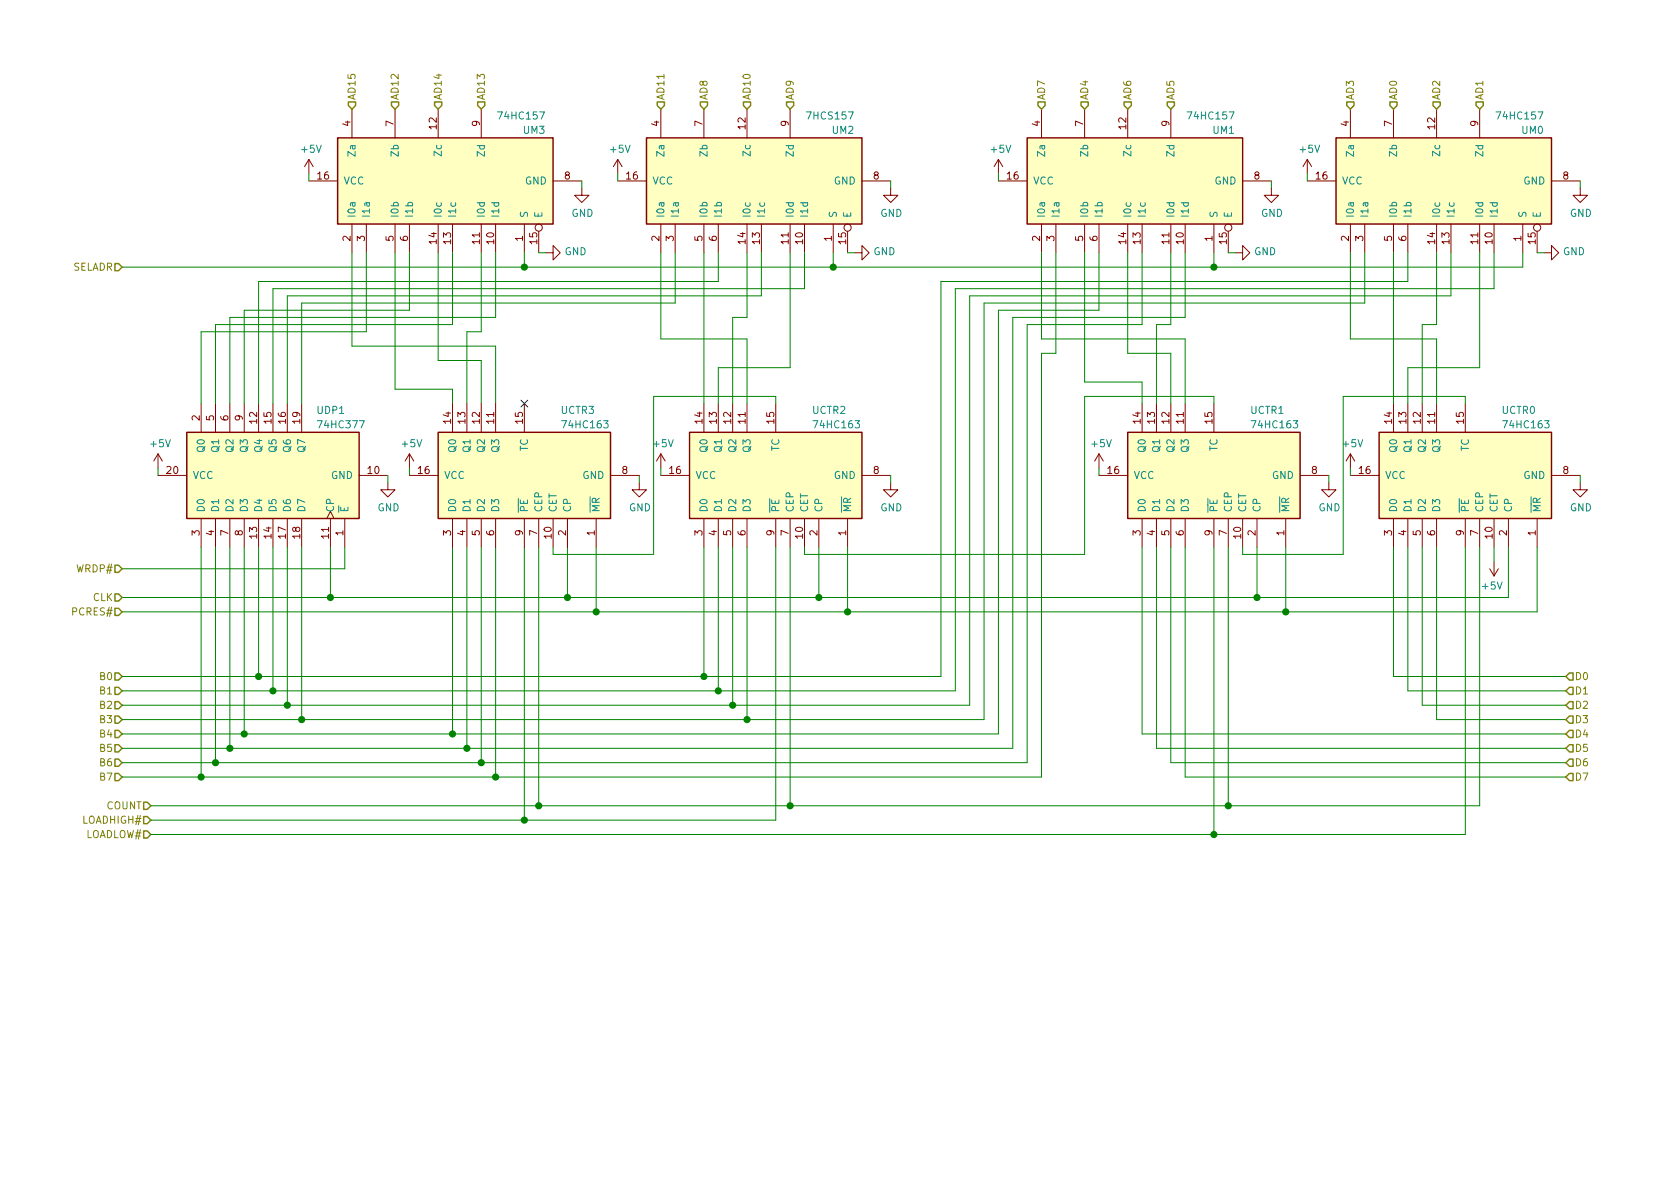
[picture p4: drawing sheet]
<svg xmlns="http://www.w3.org/2000/svg" width="297mm" height="210mm" viewBox="0 0 297 210" stroke-linecap="round" stroke-linejoin="round" font-family="sans-serif">
<g fill="#ffffc2" stroke="#ffffc2" stroke-width=".18">
<path d="M59.7 24.4h38.1v15.2h-38.1z"/>
<path d="M114.3 24.4h38.1v15.2h-38.1z"/>
<path d="M181.6 24.4h38.1v15.2h-38.1z"/>
<path d="M236.2 24.4h38.1v15.2h-38.1z"/>
<path d="M121.9 76.4h30.5v15.3h-30.5z"/>
<path d="M199.4 76.4h30.5v15.3h-30.5z"/>
<path d="M243.8 76.4h30.5v15.3h-30.5z"/>
<path d="M33 76.4h30.5v15.3h-30.5z"/>
<path d="M77.5 76.4h30.4v15.3h-30.4z"/>
</g>
<path d="M59.7 24.4h38.1v15.2h-38.1zM114.3 24.4h38.1v15.2h-38.1zM181.6 24.4h38.1v15.2h-38.1zM236.2 24.4h38.1v15.2h-38.1zM33 76.4h30.5v15.3h-30.5zM77.5 76.4h30.4v15.3h-30.4zM121.9 76.4h30.5v15.3h-30.5zM199.4 76.4h30.5v15.3h-30.5zM243.8 76.4h30.5v15.3h-30.5z" fill="none" stroke="#840000" stroke-width=".25"/>
<g fill="none" stroke="#840000" stroke-width=".18">
<path d="M62.2 19.3v5.1M69.8 19.3v5.1M77.5 19.3v5.1M85.1 19.3v5.1M116.8 19.3v5.1M124.5 19.3v5.1M132.1 19.3v5.1M139.7 19.3v5.1M184.1 19.3v5.1M191.8 19.3v5.1M199.4 19.3v5.1M207 19.3v5.1"/>
<path d="M238.8 19.3v5.1M246.4 19.3v5.1M254 19.3v5.1M261.6 19.3v5.1M54.6 32h5.1M54.6 28.2l-.8 1.3M54.6 28.2v2.5M54.6 28.2l.8 1.3M62.2 39.6v5.1M64.8 39.6v5.1M69.8 39.6v5.1M72.4 39.6v5.1"/>
<path d="M77.5 39.6v5.1M80 39.6v5.1M85.1 39.6v5.1M87.6 39.6v5.1M92.7 39.6v5.1M97.8 32h5.1M102.9 33.3v1.2h1.2l-1.2 1.3-1.3-1.3h1.3M109.2 32h5.1M109.2 28.2l-.7 1.3M109.2 28.2v2.5M109.2 28.2l.8 1.3M116.8 39.6v5.1"/>
<path d="M119.4 39.6v5.1M124.5 39.6v5.1M127 39.6v5.1M132.1 39.6v5.1M134.6 39.6v5.1M139.7 39.6v5.1M142.2 39.6v5.1M147.3 39.6v5.1M152.4 32h5.1M157.5 33.3v1.2h1.2l-1.2 1.3-1.3-1.3h1.3M176.5 32h5.1M176.5 28.2l-.7 1.3"/>
<path d="M176.5 28.2v2.5M176.5 28.2l.8 1.3M184.1 39.6v5.1M186.7 39.6v5.1M191.8 39.6v5.1M194.3 39.6v5.1M199.4 39.6v5.1M201.9 39.6v5.1M207 39.6v5.1M209.5 39.6v5.1M214.6 39.6v5.1M219.7 32h5.1"/>
<path d="M224.8 33.3v1.2h1.3l-1.3 1.3-1.3-1.3h1.3M231.1 32h5.1M231.1 28.2l-.7 1.3M231.1 28.2v2.5M231.1 28.2l.8 1.3M238.8 39.6v5.1M241.3 39.6v5.1M246.4 39.6v5.1M248.9 39.6v5.1M254 39.6v5.1M256.5 39.6v5.1M261.6 39.6v5.1"/>
<path d="M264.2 39.6v5.1M269.2 39.6v5.1M274.3 32h5.1M279.4 33.3v1.2h1.3l-1.3 1.3-1.3-1.3h1.3M95.2 40.9v3.8M96.5 44.7h1.3v-1.3l1.3 1.3-1.3 1.3v-1.3M149.9 40.9v3.8M151.1 44.7h1.3v-1.3l1.3 1.3-1.3 1.3v-1.3M217.2 40.9v3.8M218.4 44.7h1.3v-1.3l1.3 1.3-1.3 1.3v-1.3M271.8 40.9v3.8M273 44.7h1.3v-1.3l1.3 1.3-1.3 1.3v-1.3"/>
<path d="M35.6 71.4v5M38.1 71.4v5M40.6 71.4v5M43.2 71.4v5M45.7 71.4v5M48.3 71.4v5M50.8 71.4v5M53.3 71.4v5M80 71.4v5M82.5 71.4v5M85.1 71.4v5M87.6 71.4v5"/>
<path d="M92.7 71.4v5M124.5 71.4v5M127 71.4v5M129.5 71.4v5M132.1 71.4v5M137.2 71.4v5M201.9 71.4v5M204.5 71.4v5M207 71.4v5M209.5 71.4v5M214.6 71.4v5M246.4 71.4v5"/>
<path d="M248.9 71.4v5M251.5 71.4v5M254 71.4v5M259.1 71.4v5M27.9 84.1h5.1M27.9 80.3l-.7 1.2M27.9 80.3v2.5M27.9 80.3l.8 1.2M35.6 91.7v5.1M38.1 91.7v5.1M40.6 91.7v5.1M43.2 91.7v5.1"/>
<path d="M45.7 91.7v5.1M48.3 91.7v5.1M50.8 91.7v5.1M53.3 91.7v5.1M57.8 91.7l.6-1.3 .7 1.3M58.4 91.7v5.1M61 91.7v5.1M63.5 84.1h5.1M68.6 85.3v1.3h1.2l-1.2 1.3-1.3-1.3h1.3M72.4 80.3v2.5M72.4 84.1h5.1M72.4 80.3l-.8 1.2"/>
<path d="M72.4 80.3l.8 1.2M80 91.7v5.1M82.5 91.7v5.1M85.1 91.7v5.1M87.6 91.7v5.1M92.7 91.7v5.1M95.2 91.7v5.1M97.8 91.7v5.1M100.3 91.7v5.1M105.4 91.7v5.1M107.9 84.1h5.1M113 85.3v1.3h1.3l-1.3 1.3-1.2-1.3h1.2"/>
<path d="M116.8 80.3v2.5M116.8 84.1h5.1M116.8 80.3l-.7 1.2M116.8 80.3l.8 1.2M124.5 91.7v5.1M127 91.7v5.1M129.5 91.7v5.1M132.1 91.7v5.1M137.2 91.7v5.1M139.7 91.7v5.1M142.2 91.7v5.1M144.8 91.7v5.1"/>
<path d="M149.9 91.7v5.1M152.4 84.1h5.1M157.5 85.3v1.3h1.2l-1.2 1.3-1.3-1.3h1.3M194.3 80.3v2.5M194.3 84.1h5.1M194.3 80.3l-.8 1.2M194.3 80.3l.8 1.2M201.9 91.7v5.1M204.5 91.7v5.1M207 91.7v5.1M209.5 91.7v5.1M214.6 91.7v5.1"/>
<path d="M217.2 91.7v5.1M219.7 91.7v5.1M222.2 91.7v5.1M227.3 91.7v5.1M229.9 84.1h5M234.9 85.3v1.3h1.3l-1.3 1.3-1.2-1.3h1.2M238.8 80.3v2.5M238.8 84.1h5M238.8 80.3l-.8 1.2M238.8 80.3l.7 1.2M246.4 91.7v5.1M248.9 91.7v5.1"/>
<path d="M251.5 91.7v5.1M254 91.7v5.1M259.1 91.7v5.1M261.6 91.7v5.1M264.2 91.7v5.1M264.2 99.3v2.5M266.7 91.7v5.1M271.8 91.7v5.1M274.3 84.1h5.1M279.4 85.3v1.3h1.3l-1.3 1.3-1.3-1.3h1.3M263.4 100.6l.8 1.2M264.9 100.6l-.7 1.2"/>
<circle cx="95.2" cy="40.3" r=".63"/>
<circle cx="149.9" cy="40.3" r=".63"/>
<circle cx="217.2" cy="40.3" r=".63"/>
<circle cx="271.8" cy="40.3" r=".63"/>
</g>
<g fill="none" stroke="#008400" stroke-width=".18">
<path d="M54.6 30.7v1.3M102.9 32v1.3M109.2 30.7v1.3M157.5 32v1.3M176.5 30.7v1.3M224.8 32v1.3M231.1 30.7v1.3M279.4 32v1.3M62.2 44.7v16.5h25.4v10.2M64.8 44.7v14h-29.2v12.7M69.8 44.7v24.1h10.2v2.6M72.4 44.7v10.2h-29.2v16.5"/>
<path d="M77.5 44.7v19h7.6v7.7M80 44.7v12.7h-41.9v14M85.1 44.7v14h-2.6v12.7M87.6 44.7v11.4h-47v15.3M92.7 44.7v2.5M95.2 44.7h1.3M116.8 44.7v15.2h15.3v11.5M119.4 44.7v8.9h-66.1v17.8M124.5 44.7v26.7M127 44.7v5.1h-81.3v21.6M132.1 44.7v11.4h-2.6v15.3M134.6 44.7v7.6h-83.8v19.1"/>
<path d="M139.7 44.7v20.3h-12.7v6.4M142.2 44.7v6.3h-93.9v20.4M147.3 44.7v2.5M149.9 44.7h1.2M184.1 44.7v15.2h25.4v11.5M186.7 44.7v17.8h-2.6v74.9h-162.5M191.8 44.7v22.9h10.1v3.8M194.3 44.7v10.2h-17.8v74.9h-154.9M199.4 44.7v17.8h7.6v8.9M201.9 44.7v12.7h-20.3v77.5h-160M207 44.7v12.7h-2.5v14M209.5 44.7v11.4h-30.4v76.2h-157.5"/>
<path d="M214.6 44.7v2.5M217.2 44.7h1.2M238.8 44.7v15.2h15.2v11.5M241.3 44.7v8.9h-67.3v73.6h-152.4M246.4 44.7v26.7M248.9 44.7v5.1h-82.5v69.8h-144.8M254 44.7v12.7h-2.5v14M256.5 44.7v7.6h-85.1v72.4h-149.8M261.6 44.7v20.3h-12.7v6.4M264.2 44.7v6.3h-95.3v71.2h-147.3M269.2 44.7v2.5h-247.6M271.8 44.7h1.2"/>
<path d="M137.2 71.4v-1.3h-21.6v27.9h-17.8v-1.2M214.6 71.4v-1.3h-22.8v27.9h-49.6v-1.2M259.1 71.4v-1.3h-21.6v27.9h-17.8v-1.2M27.9 82.8v1.3M35.6 96.8v40.6M38.1 96.8v38.1M40.6 96.8v35.5M43.2 96.8v33M45.7 96.8v22.8M48.3 96.8v25.4M50.8 96.8v27.9M53.3 96.8v30.4"/>
<path d="M58.4 96.8v8.9M61 96.8v3.8h-39.4M68.6 84.1v1.2M72.4 82.8v1.3M80 96.8v33M82.5 96.8v35.5M85.1 96.8v38.1M87.6 96.8v40.6M92.7 96.8v48.2M95.2 96.8v45.7M100.3 96.8v8.9M105.4 96.8v11.4"/>
<path d="M113 84.1v1.2M116.8 82.8v1.3M124.5 96.8v22.8M127 96.8v25.4M129.5 96.8v27.9M132.1 96.8v30.4M137.2 96.8v48.2h-110.5M139.7 96.8v45.7M144.8 96.8v8.9M149.9 96.8v11.4M157.5 84.1v1.2M194.3 82.8v1.3"/>
<path d="M201.9 96.8v33h75M204.5 96.8v35.5h72.4M207 96.8v38.1h69.9M209.5 96.8v40.6h67.4M214.6 96.8v50.8M217.2 96.8v45.7M222.2 96.8v8.9M227.3 96.8v11.4M234.9 84.1v1.2M238.8 82.8v1.3M246.4 96.8v22.8h30.5M248.9 96.8v25.4h28"/>
<path d="M251.5 96.8v27.9h25.4M254 96.8v30.4h22.9M259.1 96.8v50.8h-232.4M261.6 96.8v45.7h-234.9M264.2 96.8v2.5M266.7 96.8v8.9h-245.1M271.8 96.8v11.4h-250.2M279.4 84.1v1.2"/>
</g>
<g fill="#008400" stroke="#008400" stroke-width=".25">
<circle cx="124.5" cy="119.6" r=".51"/>
<circle cx="127" cy="122.2" r=".51"/>
<circle cx="129.5" cy="124.7" r=".51"/>
<circle cx="132.1" cy="127.2" r=".51"/>
<circle cx="80" cy="129.8" r=".51"/>
<circle cx="82.6" cy="132.3" r=".51"/>
<circle cx="85.1" cy="134.9" r=".51"/>
<circle cx="87.6" cy="137.4" r=".51"/>
<circle cx="214.6" cy="47.2" r=".51"/>
<circle cx="147.3" cy="47.2" r=".51"/>
<circle cx="92.7" cy="47.2" r=".51"/>
<circle cx="58.4" cy="105.7" r=".51"/>
<circle cx="100.3" cy="105.7" r=".51"/>
<circle cx="144.8" cy="105.7" r=".51"/>
<circle cx="222.3" cy="105.7" r=".51"/>
<circle cx="105.4" cy="108.2" r=".51"/>
<circle cx="149.9" cy="108.2" r=".51"/>
<circle cx="227.3" cy="108.2" r=".51"/>
<circle cx="139.7" cy="142.5" r=".51"/>
<circle cx="217.2" cy="142.5" r=".51"/>
<circle cx="214.6" cy="147.6" r=".51"/>
<circle cx="92.7" cy="145" r=".51"/>
<circle cx="45.7" cy="119.6" r=".51"/>
<circle cx="48.3" cy="122.2" r=".51"/>
<circle cx="50.8" cy="124.7" r=".51"/>
<circle cx="53.3" cy="127.2" r=".51"/>
<circle cx="43.2" cy="129.8" r=".51"/>
<circle cx="40.6" cy="132.3" r=".51"/>
<circle cx="38.1" cy="134.9" r=".51"/>
<circle cx="35.6" cy="137.4" r=".51"/>
<circle cx="95.3" cy="142.5" r=".51"/>
</g>
<g fill="none" stroke="#848400" stroke-width=".25">
<path d="M61.6 18h1.3v.7l-.7 .6-.6-.6zM69.2 18h1.3v.7l-.7 .6-.6-.6zM76.8 18h1.3v.7l-.6 .6-.7-.6zM84.5 18h1.2v.7l-.6 .6-.6-.6zM116.2 18h1.3v.7l-.7 .6-.6-.6zM123.8 18h1.3v.7l-.6 .6-.7-.6zM131.4 18h1.3v.7l-.6 .6-.7-.6zM139.1 18h1.2v.7l-.6 .6-.6-.6zM183.5 18h1.3v.7l-.7 .6-.6-.6zM191.1 18h1.3v.7l-.6 .6-.7-.6zM198.8 18h1.2v.7l-.6 .6-.6-.6zM206.4 18h1.2v.7l-.6 .6-.6-.6z"/>
<path d="M238.1 18h1.3v.7l-.6 .6-.7-.6zM245.7 18h1.3v.7l-.6 .6-.7-.6zM253.4 18h1.2v.7l-.6 .6-.6-.6zM261 18h1.3v.7l-.7 .6-.6-.6zM20.3 46.6h.7l.6 .6-.6 .7h-.7zM20.3 99.9h.7l.6 .7-.6 .6h-.7zM20.3 119h.7l.6 .6-.6 .7h-.7zM20.3 105h.7l.6 .7-.6 .6h-.7zM20.3 107.6h.7l.6 .6-.6 .6h-.7zM277.5 119h.6v1.3h-.6l-.6-.7zM20.3 121.5h.7l.6 .7-.6 .6h-.7zM20.3 124.1h.7l.6 .6-.6 .6h-.7z"/>
<path d="M20.3 126.6h.7l.6 .6-.6 .7h-.7zM20.3 129.2h.7l.6 .6-.6 .6h-.7zM20.3 131.7h.7l.6 .6-.6 .7h-.7zM20.3 134.2h.7l.6 .7-.6 .6h-.7zM20.3 136.8h.7l.6 .6-.6 .6h-.7zM277.5 121.5h.6v1.3h-.6l-.6-.6zM277.5 124.1h.6v1.2h-.6l-.6-.6zM277.5 126.6h.6v1.3h-.6l-.6-.7zM277.5 129.2h.6v1.2h-.6l-.6-.6zM277.5 131.7h.6v1.3h-.6l-.6-.7zM277.5 134.2h.6v1.3h-.6l-.6-.6zM277.5 136.8h.6v1.2h-.6l-.6-.6z"/>
<path d="M25.4 144.4h.6l.7 .6-.7 .7h-.6zM25.4 146.9h.6l.7 .7-.7 .6h-.6zM25.4 141.9h.6l.7 .6-.7 .6h-.6z"/>
</g>
<path d="M92.1 70.8l1.2 1.2M93.3 70.8l-1.2 1.2" fill="none" stroke="#000084" stroke-width=".18"/>
<g font-size="1.8" fill="#848400">
<text x="62.9" y="17.8" transform="rotate(-90 62.9 17.8)">AD15</text>
<text x="70.5" y="17.8" transform="rotate(-90 70.5 17.8)">AD12</text>
<text x="78.1" y="17.8" transform="rotate(-90 78.1 17.8)">AD14</text>
<text x="85.7" y="17.8" transform="rotate(-90 85.7 17.8)">AD13</text>
<text x="117.5" y="17.8" transform="rotate(-90 117.5 17.8)">AD11</text>
<text x="125.1" y="17.8" transform="rotate(-90 125.1 17.8)">AD8</text>
<text x="132.7" y="17.8" transform="rotate(-90 132.7 17.8)">AD10</text>
<text x="140.3" y="17.8" transform="rotate(-90 140.3 17.8)">AD9</text>
<text x="184.8" y="17.8" transform="rotate(-90 184.8 17.8)">AD7</text>
<text x="192.4" y="17.8" transform="rotate(-90 192.4 17.8)">AD4</text>
<text x="200" y="17.8" transform="rotate(-90 200 17.8)">AD6</text>
<text x="207.6" y="17.8" transform="rotate(-90 207.6 17.8)">AD5</text>
<text x="239.4" y="17.8" transform="rotate(-90 239.4 17.8)">AD3</text>
<text x="247" y="17.8" transform="rotate(-90 247 17.8)">AD0</text>
<text x="254.6" y="17.8" transform="rotate(-90 254.6 17.8)">AD2</text>
<text x="262.3" y="17.8" transform="rotate(-90 262.3 17.8)">AD1</text>
<text x="12.8" y="47.9">SELADR</text>
<text x="13.7" y="101.2">WRDP#</text>
<text x="16.4" y="106.3">CLK</text>
<text x="13" y="108.8">PCRES#</text>
<text x="17.8" y="120.3">B0</text>
<text x="17.8" y="122.8">B1</text>
<text x="17.8" y="125.3">B2</text>
<text x="278.4" y="120.3">D0</text>
<text x="278.4" y="122.8">D1</text>
<text x="278.4" y="125.3">D2</text>
<text x="17.8" y="127.9">B3</text>
<text x="17.8" y="130.4">B4</text>
<text x="278.4" y="127.9">D3</text>
<text x="278.4" y="130.4">D4</text>
<text x="17.8" y="133">B5</text>
<text x="17.8" y="135.5">B6</text>
<text x="278.4" y="133">D5</text>
<text x="278.4" y="135.5">D6</text>
<text x="17.8" y="138">B7</text>
<text x="18.8" y="143.1">COUNT</text>
<text x="278.4" y="138">D7</text>
<text x="14.7" y="145.7">LOADHIGH#</text>
<text x="15" y="148.2">LOADLOW#</text>
</g>
<g font-size="1.8" fill="#840000">
<text x="62" y="22.3" transform="rotate(-90 62 22.3)">4</text>
<text x="69.6" y="22.3" transform="rotate(-90 69.6 22.3)">7</text>
<text x="77.2" y="22.8" transform="rotate(-90 77.2 22.8)">12</text>
<text x="84.8" y="22.3" transform="rotate(-90 84.8 22.3)">9</text>
<text x="116.6" y="22.3" transform="rotate(-90 116.6 22.3)">4</text>
<text x="124.2" y="22.3" transform="rotate(-90 124.2 22.3)">7</text>
<text x="131.8" y="22.8" transform="rotate(-90 131.8 22.8)">12</text>
<text x="139.4" y="22.3" transform="rotate(-90 139.4 22.3)">9</text>
<text x="183.9" y="22.3" transform="rotate(-90 183.9 22.3)">4</text>
<text x="191.5" y="22.3" transform="rotate(-90 191.5 22.3)">7</text>
<text x="199.1" y="22.8" transform="rotate(-90 199.1 22.8)">12</text>
<text x="206.8" y="22.3" transform="rotate(-90 206.8 22.3)">9</text>
<text x="238.5" y="22.3" transform="rotate(-90 238.5 22.3)">4</text>
<text x="246.1" y="22.3" transform="rotate(-90 246.1 22.3)">7</text>
<text x="253.7" y="22.8" transform="rotate(-90 253.7 22.8)">12</text>
<text x="261.4" y="22.3" transform="rotate(-90 261.4 22.3)">9</text>
<text x="56.2" y="31.7">16</text>
<text x="99.8" y="31.7">8</text>
<text x="110.8" y="31.7">16</text>
<text x="154.5" y="31.7">8</text>
<text x="178.1" y="31.7">16</text>
<text x="221.8" y="31.7">8</text>
<text x="232.7" y="31.7">16</text>
<text x="276.4" y="31.7">8</text>
<text x="62" y="42.6" transform="rotate(-90 62 42.6)">2</text>
<text x="64.5" y="42.6" transform="rotate(-90 64.5 42.6)">3</text>
<text x="69.6" y="42.6" transform="rotate(-90 69.6 42.6)">5</text>
<text x="72.1" y="42.6" transform="rotate(-90 72.1 42.6)">6</text>
<text x="77.2" y="43.1" transform="rotate(-90 77.2 43.1)">14</text>
<text x="79.8" y="43.1" transform="rotate(-90 79.8 43.1)">13</text>
<text x="84.8" y="43.1" transform="rotate(-90 84.8 43.1)">11</text>
<text x="87.4" y="43.1" transform="rotate(-90 87.4 43.1)">10</text>
<text x="92.5" y="42.6" transform="rotate(-90 92.5 42.6)">1</text>
<text x="95" y="43.1" transform="rotate(-90 95 43.1)">15</text>
<text x="116.6" y="42.6" transform="rotate(-90 116.6 42.6)">2</text>
<text x="119.1" y="42.6" transform="rotate(-90 119.1 42.6)">3</text>
<text x="124.2" y="42.6" transform="rotate(-90 124.2 42.6)">5</text>
<text x="126.7" y="42.6" transform="rotate(-90 126.7 42.6)">6</text>
<text x="131.8" y="43.1" transform="rotate(-90 131.8 43.1)">14</text>
<text x="134.4" y="43.1" transform="rotate(-90 134.4 43.1)">13</text>
<text x="139.4" y="43.1" transform="rotate(-90 139.4 43.1)">11</text>
<text x="142" y="43.1" transform="rotate(-90 142 43.1)">10</text>
<text x="147.1" y="42.6" transform="rotate(-90 147.1 42.6)">1</text>
<text x="149.6" y="43.1" transform="rotate(-90 149.6 43.1)">15</text>
<text x="183.9" y="42.6" transform="rotate(-90 183.9 42.6)">2</text>
<text x="186.4" y="42.6" transform="rotate(-90 186.4 42.6)">3</text>
<text x="191.5" y="42.6" transform="rotate(-90 191.5 42.6)">5</text>
<text x="194.1" y="42.6" transform="rotate(-90 194.1 42.6)">6</text>
<text x="199.1" y="43.1" transform="rotate(-90 199.1 43.1)">14</text>
<text x="201.7" y="43.1" transform="rotate(-90 201.7 43.1)">13</text>
<text x="206.8" y="43.1" transform="rotate(-90 206.8 43.1)">11</text>
<text x="209.3" y="43.1" transform="rotate(-90 209.3 43.1)">10</text>
<text x="214.4" y="42.6" transform="rotate(-90 214.4 42.6)">1</text>
<text x="216.9" y="43.1" transform="rotate(-90 216.9 43.1)">15</text>
<text x="238.5" y="42.6" transform="rotate(-90 238.5 42.6)">2</text>
<text x="241" y="42.6" transform="rotate(-90 241 42.6)">3</text>
<text x="246.1" y="42.6" transform="rotate(-90 246.1 42.6)">5</text>
<text x="248.7" y="42.6" transform="rotate(-90 248.7 42.6)">6</text>
<text x="253.7" y="43.1" transform="rotate(-90 253.7 43.1)">14</text>
<text x="256.3" y="43.1" transform="rotate(-90 256.3 43.1)">13</text>
<text x="261.4" y="43.1" transform="rotate(-90 261.4 43.1)">11</text>
<text x="263.9" y="43.1" transform="rotate(-90 263.9 43.1)">10</text>
<text x="269" y="42.6" transform="rotate(-90 269 42.6)">1</text>
<text x="271.5" y="43.1" transform="rotate(-90 271.5 43.1)">15</text>
<text x="35.3" y="74.4" transform="rotate(-90 35.3 74.4)">2</text>
<text x="37.8" y="74.4" transform="rotate(-90 37.8 74.4)">5</text>
<text x="40.4" y="74.4" transform="rotate(-90 40.4 74.4)">6</text>
<text x="42.9" y="74.4" transform="rotate(-90 42.9 74.4)">9</text>
<text x="45.5" y="74.9" transform="rotate(-90 45.5 74.9)">12</text>
<text x="48" y="74.9" transform="rotate(-90 48 74.9)">15</text>
<text x="50.5" y="74.9" transform="rotate(-90 50.5 74.9)">16</text>
<text x="53.1" y="74.9" transform="rotate(-90 53.1 74.9)">19</text>
<text x="79.8" y="74.9" transform="rotate(-90 79.8 74.9)">14</text>
<text x="82.3" y="74.9" transform="rotate(-90 82.3 74.9)">13</text>
<text x="84.8" y="74.9" transform="rotate(-90 84.8 74.9)">12</text>
<text x="87.4" y="74.9" transform="rotate(-90 87.4 74.9)">11</text>
<text x="92.5" y="74.9" transform="rotate(-90 92.5 74.9)">15</text>
<text x="124.2" y="74.9" transform="rotate(-90 124.2 74.9)">14</text>
<text x="126.7" y="74.9" transform="rotate(-90 126.7 74.9)">13</text>
<text x="129.3" y="74.9" transform="rotate(-90 129.3 74.9)">12</text>
<text x="131.8" y="74.9" transform="rotate(-90 131.8 74.9)">11</text>
<text x="136.9" y="74.9" transform="rotate(-90 136.9 74.9)">15</text>
<text x="201.7" y="74.9" transform="rotate(-90 201.7 74.9)">14</text>
<text x="204.2" y="74.9" transform="rotate(-90 204.2 74.9)">13</text>
<text x="206.8" y="74.9" transform="rotate(-90 206.8 74.9)">12</text>
<text x="209.3" y="74.9" transform="rotate(-90 209.3 74.9)">11</text>
<text x="214.4" y="74.9" transform="rotate(-90 214.4 74.9)">15</text>
<text x="246.1" y="74.9" transform="rotate(-90 246.1 74.9)">14</text>
<text x="248.7" y="74.9" transform="rotate(-90 248.7 74.9)">13</text>
<text x="251.2" y="74.9" transform="rotate(-90 251.2 74.9)">12</text>
<text x="253.7" y="74.9" transform="rotate(-90 253.7 74.9)">11</text>
<text x="258.8" y="74.9" transform="rotate(-90 258.8 74.9)">15</text>
<text x="29.5" y="83.8">20</text>
<text x="65.1" y="83.8">10</text>
<text x="74" y="83.8">16</text>
<text x="110" y="83.8">8</text>
<text x="118.4" y="83.8">16</text>
<text x="154.5" y="83.8">8</text>
<text x="195.9" y="83.8">16</text>
<text x="231.9" y="83.8">8</text>
<text x="240.3" y="83.8">16</text>
<text x="276.4" y="83.8">8</text>
<text x="35.3" y="94.7" transform="rotate(-90 35.3 94.7)">3</text>
<text x="37.8" y="94.7" transform="rotate(-90 37.8 94.7)">4</text>
<text x="40.4" y="94.7" transform="rotate(-90 40.4 94.7)">7</text>
<text x="42.9" y="94.7" transform="rotate(-90 42.9 94.7)">8</text>
<text x="45.5" y="95.2" transform="rotate(-90 45.5 95.2)">13</text>
<text x="48" y="95.2" transform="rotate(-90 48 95.2)">14</text>
<text x="50.5" y="95.2" transform="rotate(-90 50.5 95.2)">17</text>
<text x="53.1" y="95.2" transform="rotate(-90 53.1 95.2)">18</text>
<text x="58.2" y="95.2" transform="rotate(-90 58.2 95.2)">11</text>
<text x="60.7" y="94.7" transform="rotate(-90 60.7 94.7)">1</text>
<text x="79.8" y="94.7" transform="rotate(-90 79.8 94.7)">3</text>
<text x="82.3" y="94.7" transform="rotate(-90 82.3 94.7)">4</text>
<text x="84.8" y="94.7" transform="rotate(-90 84.8 94.7)">5</text>
<text x="87.4" y="94.7" transform="rotate(-90 87.4 94.7)">6</text>
<text x="92.5" y="94.7" transform="rotate(-90 92.5 94.7)">9</text>
<text x="95" y="94.7" transform="rotate(-90 95 94.7)">7</text>
<text x="97.5" y="95.2" transform="rotate(-90 97.5 95.2)">10</text>
<text x="100.1" y="94.7" transform="rotate(-90 100.1 94.7)">2</text>
<text x="105.2" y="94.7" transform="rotate(-90 105.2 94.7)">1</text>
<text x="124.2" y="94.7" transform="rotate(-90 124.2 94.7)">3</text>
<text x="126.7" y="94.7" transform="rotate(-90 126.7 94.7)">4</text>
<text x="129.3" y="94.7" transform="rotate(-90 129.3 94.7)">5</text>
<text x="131.8" y="94.7" transform="rotate(-90 131.8 94.7)">6</text>
<text x="136.9" y="94.7" transform="rotate(-90 136.9 94.7)">9</text>
<text x="139.4" y="94.7" transform="rotate(-90 139.4 94.7)">7</text>
<text x="142" y="95.2" transform="rotate(-90 142 95.2)">10</text>
<text x="144.5" y="94.7" transform="rotate(-90 144.5 94.7)">2</text>
<text x="149.6" y="94.7" transform="rotate(-90 149.6 94.7)">1</text>
<text x="201.7" y="94.7" transform="rotate(-90 201.7 94.7)">3</text>
<text x="204.2" y="94.7" transform="rotate(-90 204.2 94.7)">4</text>
<text x="206.8" y="94.7" transform="rotate(-90 206.8 94.7)">5</text>
<text x="209.3" y="94.7" transform="rotate(-90 209.3 94.7)">6</text>
<text x="214.4" y="94.7" transform="rotate(-90 214.4 94.7)">9</text>
<text x="216.9" y="94.7" transform="rotate(-90 216.9 94.7)">7</text>
<text x="219.5" y="95.2" transform="rotate(-90 219.5 95.2)">10</text>
<text x="222" y="94.7" transform="rotate(-90 222 94.7)">2</text>
<text x="227.1" y="94.7" transform="rotate(-90 227.1 94.7)">1</text>
<text x="246.1" y="94.7" transform="rotate(-90 246.1 94.7)">3</text>
<text x="248.7" y="94.7" transform="rotate(-90 248.7 94.7)">4</text>
<text x="251.2" y="94.7" transform="rotate(-90 251.2 94.7)">5</text>
<text x="253.7" y="94.7" transform="rotate(-90 253.7 94.7)">6</text>
<text x="258.8" y="94.7" transform="rotate(-90 258.8 94.7)">9</text>
<text x="261.4" y="94.7" transform="rotate(-90 261.4 94.7)">7</text>
<text x="263.9" y="95.2" transform="rotate(-90 263.9 95.2)">10</text>
<text x="266.4" y="94.7" transform="rotate(-90 266.4 94.7)">2</text>
<text x="271.5" y="94.7" transform="rotate(-90 271.5 94.7)">1</text>
</g>
<g font-size="1.8" fill="#008484">
<text x="88.4" y="21.1">74HC157</text>
<text x="92.6" y="23.7">UM3</text>
<text x="142.9" y="21.1">7HCS157</text>
<text x="147.2" y="23.7">UM2</text>
<text x="210.3" y="21.1">74HC157</text>
<text x="214.5" y="23.7">UM1</text>
<text x="264.9" y="21.1">74HC157</text>
<text x="269.1" y="23.7">UM0</text>
<text x="53.4" y="27">+5V</text>
<text x="62.9" y="27.5" transform="rotate(-90 62.9 27.5)">Za</text>
<text x="70.5" y="27.6" transform="rotate(-90 70.5 27.6)">Zb</text>
<text x="78.1" y="27.5" transform="rotate(-90 78.1 27.5)">Zc</text>
<text x="85.7" y="27.6" transform="rotate(-90 85.7 27.6)">Zd</text>
<text x="108" y="27">+5V</text>
<text x="117.5" y="27.5" transform="rotate(-90 117.5 27.5)">Za</text>
<text x="125.1" y="27.6" transform="rotate(-90 125.1 27.6)">Zb</text>
<text x="132.7" y="27.5" transform="rotate(-90 132.7 27.5)">Zc</text>
<text x="140.3" y="27.6" transform="rotate(-90 140.3 27.6)">Zd</text>
<text x="175.3" y="27">+5V</text>
<text x="184.8" y="27.5" transform="rotate(-90 184.8 27.5)">Za</text>
<text x="192.4" y="27.6" transform="rotate(-90 192.4 27.6)">Zb</text>
<text x="200" y="27.5" transform="rotate(-90 200 27.5)">Zc</text>
<text x="207.6" y="27.6" transform="rotate(-90 207.6 27.6)">Zd</text>
<text x="229.9" y="27">+5V</text>
<text x="239.4" y="27.5" transform="rotate(-90 239.4 27.5)">Za</text>
<text x="247" y="27.6" transform="rotate(-90 247 27.6)">Zb</text>
<text x="254.6" y="27.5" transform="rotate(-90 254.6 27.5)">Zc</text>
<text x="262.3" y="27.6" transform="rotate(-90 262.3 27.6)">Zd</text>
<text x="60.7" y="32.6">VCC</text>
<text x="92.8" y="32.6">GND</text>
<text x="115.3" y="32.6">VCC</text>
<text x="147.4" y="32.6">GND</text>
<text x="182.6" y="32.6">VCC</text>
<text x="214.8" y="32.6">GND</text>
<text x="237.2" y="32.6">VCC</text>
<text x="269.4" y="32.6">GND</text>
<text x="62.9" y="38.6" transform="rotate(-90 62.9 38.6)">I0a</text>
<text x="65.4" y="38.6" transform="rotate(-90 65.4 38.6)">I1a</text>
<text x="70.5" y="38.6" transform="rotate(-90 70.5 38.6)">I0b</text>
<text x="73" y="38.6" transform="rotate(-90 73 38.6)">I1b</text>
<text x="78.1" y="38.6" transform="rotate(-90 78.1 38.6)">I0c</text>
<text x="80.6" y="38.6" transform="rotate(-90 80.6 38.6)">I1c</text>
<text x="85.7" y="38.6" transform="rotate(-90 85.7 38.6)">I0d</text>
<text x="88.3" y="38.6" transform="rotate(-90 88.3 38.6)">I1d</text>
<text x="93.3" y="38.6" transform="rotate(-90 93.3 38.6)">S</text>
<text x="95.9" y="38.6" transform="rotate(-90 95.9 38.6)">E</text>
<text x="101" y="38.3">GND</text>
<text x="117.5" y="38.6" transform="rotate(-90 117.5 38.6)">I0a</text>
<text x="120" y="38.6" transform="rotate(-90 120 38.6)">I1a</text>
<text x="125.1" y="38.6" transform="rotate(-90 125.1 38.6)">I0b</text>
<text x="127.6" y="38.6" transform="rotate(-90 127.6 38.6)">I1b</text>
<text x="132.7" y="38.6" transform="rotate(-90 132.7 38.6)">I0c</text>
<text x="135.3" y="38.6" transform="rotate(-90 135.3 38.6)">I1c</text>
<text x="140.3" y="38.6" transform="rotate(-90 140.3 38.6)">I0d</text>
<text x="142.9" y="38.6" transform="rotate(-90 142.9 38.6)">I1d</text>
<text x="148" y="38.6" transform="rotate(-90 148 38.6)">S</text>
<text x="150.5" y="38.6" transform="rotate(-90 150.5 38.6)">E</text>
<text x="155.7" y="38.3">GND</text>
<text x="184.8" y="38.6" transform="rotate(-90 184.8 38.6)">I0a</text>
<text x="187.3" y="38.6" transform="rotate(-90 187.3 38.6)">I1a</text>
<text x="192.4" y="38.6" transform="rotate(-90 192.4 38.6)">I0b</text>
<text x="194.9" y="38.6" transform="rotate(-90 194.9 38.6)">I1b</text>
<text x="200" y="38.6" transform="rotate(-90 200 38.6)">I0c</text>
<text x="202.6" y="38.6" transform="rotate(-90 202.6 38.6)">I1c</text>
<text x="207.6" y="38.6" transform="rotate(-90 207.6 38.6)">I0d</text>
<text x="210.2" y="38.6" transform="rotate(-90 210.2 38.6)">I1d</text>
<text x="215.3" y="38.6" transform="rotate(-90 215.3 38.6)">S</text>
<text x="217.8" y="38.6" transform="rotate(-90 217.8 38.6)">E</text>
<text x="223" y="38.3">GND</text>
<text x="239.4" y="38.6" transform="rotate(-90 239.4 38.6)">I0a</text>
<text x="241.9" y="38.6" transform="rotate(-90 241.9 38.6)">I1a</text>
<text x="247" y="38.6" transform="rotate(-90 247 38.6)">I0b</text>
<text x="249.6" y="38.6" transform="rotate(-90 249.6 38.6)">I1b</text>
<text x="254.6" y="38.6" transform="rotate(-90 254.6 38.6)">I0c</text>
<text x="257.2" y="38.6" transform="rotate(-90 257.2 38.6)">I1c</text>
<text x="262.3" y="38.6" transform="rotate(-90 262.3 38.6)">I0d</text>
<text x="264.8" y="38.6" transform="rotate(-90 264.8 38.6)">I1d</text>
<text x="269.9" y="38.6" transform="rotate(-90 269.9 38.6)">S</text>
<text x="272.4" y="38.6" transform="rotate(-90 272.4 38.6)">E</text>
<text x="277.6" y="38.3">GND</text>
<text x="99.8" y="45.1">GND</text>
<text x="154.4" y="45.1">GND</text>
<text x="221.7" y="45.1">GND</text>
<text x="276.4" y="45.1">GND</text>
<text x="56.1" y="73.2">UDP1</text>
<text x="56.5" y="75.7">74HC377</text>
<text x="99.2" y="73.2">UCTR3</text>
<text x="99.7" y="75.7">74HC163</text>
<text x="143.7" y="73.2">UCTR2</text>
<text x="144.2" y="75.7">74HC163</text>
<text x="221.1" y="73.2">UCTR1</text>
<text x="221.6" y="75.7">74HC163</text>
<text x="265.6" y="73.2">UCTR0</text>
<text x="266.1" y="75.7">74HC163</text>
<text x="26.7" y="79.1">+5V</text>
<text x="36.2" y="79.8" transform="rotate(-90 36.2 79.8)">Q0</text>
<text x="38.7" y="79.8" transform="rotate(-90 38.7 79.8)">Q1</text>
<text x="41.3" y="79.8" transform="rotate(-90 41.3 79.8)">Q2</text>
<text x="43.8" y="79.8" transform="rotate(-90 43.8 79.8)">Q3</text>
<text x="46.4" y="79.8" transform="rotate(-90 46.4 79.8)">Q4</text>
<text x="48.9" y="79.8" transform="rotate(-90 48.9 79.8)">Q5</text>
<text x="51.4" y="79.8" transform="rotate(-90 51.4 79.8)">Q6</text>
<text x="54" y="79.8" transform="rotate(-90 54 79.8)">Q7</text>
<text x="71.2" y="79.1">+5V</text>
<text x="80.6" y="79.8" transform="rotate(-90 80.6 79.8)">Q0</text>
<text x="83.2" y="79.8" transform="rotate(-90 83.2 79.8)">Q1</text>
<text x="85.7" y="79.8" transform="rotate(-90 85.7 79.8)">Q2</text>
<text x="88.3" y="79.8" transform="rotate(-90 88.3 79.8)">Q3</text>
<text x="93.3" y="79.8" transform="rotate(-90 93.3 79.8)">TC</text>
<text x="115.6" y="79.1">+5V</text>
<text x="125.1" y="79.8" transform="rotate(-90 125.1 79.8)">Q0</text>
<text x="127.6" y="79.8" transform="rotate(-90 127.6 79.8)">Q1</text>
<text x="130.2" y="79.8" transform="rotate(-90 130.2 79.8)">Q2</text>
<text x="132.7" y="79.8" transform="rotate(-90 132.7 79.8)">Q3</text>
<text x="137.8" y="79.8" transform="rotate(-90 137.8 79.8)">TC</text>
<text x="193.1" y="79.1">+5V</text>
<text x="202.6" y="79.8" transform="rotate(-90 202.6 79.8)">Q0</text>
<text x="205.1" y="79.8" transform="rotate(-90 205.1 79.8)">Q1</text>
<text x="207.6" y="79.8" transform="rotate(-90 207.6 79.8)">Q2</text>
<text x="210.2" y="79.8" transform="rotate(-90 210.2 79.8)">Q3</text>
<text x="215.3" y="79.8" transform="rotate(-90 215.3 79.8)">TC</text>
<text x="237.5" y="79.1">+5V</text>
<text x="247" y="79.8" transform="rotate(-90 247 79.8)">Q0</text>
<text x="249.6" y="79.8" transform="rotate(-90 249.6 79.8)">Q1</text>
<text x="252.1" y="79.8" transform="rotate(-90 252.1 79.8)">Q2</text>
<text x="254.6" y="79.8" transform="rotate(-90 254.6 79.8)">Q3</text>
<text x="259.7" y="79.8" transform="rotate(-90 259.7 79.8)">TC</text>
<text x="34" y="84.7">VCC</text>
<text x="58.5" y="84.7">GND</text>
<text x="78.5" y="84.7">VCC</text>
<text x="103" y="84.7">GND</text>
<text x="122.9" y="84.7">VCC</text>
<text x="147.4" y="84.7">GND</text>
<text x="200.4" y="84.7">VCC</text>
<text x="224.9" y="84.7">GND</text>
<text x="244.9" y="84.7">VCC</text>
<text x="269.4" y="84.7">GND</text>
<text x="36.2" y="90.7" transform="rotate(-90 36.2 90.7)">D0</text>
<text x="38.7" y="90.7" transform="rotate(-90 38.7 90.7)">D1</text>
<text x="41.3" y="90.7" transform="rotate(-90 41.3 90.7)">D2</text>
<text x="43.8" y="90.7" transform="rotate(-90 43.8 90.7)">D3</text>
<text x="46.4" y="90.7" transform="rotate(-90 46.4 90.7)">D4</text>
<text x="48.9" y="90.7" transform="rotate(-90 48.9 90.7)">D5</text>
<text x="51.4" y="90.7" transform="rotate(-90 51.4 90.7)">D6</text>
<text x="54" y="90.7" transform="rotate(-90 54 90.7)">D7</text>
<text x="59.1" y="90.7" transform="rotate(-90 59.1 90.7)">CP</text>
<text x="61.6" y="90.7" transform="rotate(-90 61.6 90.7)">E</text>
<text x="66.8" y="90.4">GND</text>
<text x="80.6" y="90.7" transform="rotate(-90 80.6 90.7)">D0</text>
<text x="83.2" y="90.7" transform="rotate(-90 83.2 90.7)">D1</text>
<text x="85.7" y="90.7" transform="rotate(-90 85.7 90.7)">D2</text>
<text x="88.3" y="90.7" transform="rotate(-90 88.3 90.7)">D3</text>
<text x="93.3" y="90.7" transform="rotate(-90 93.3 90.7)">PE</text>
<text x="95.9" y="90.7" transform="rotate(-90 95.9 90.7)">CEP</text>
<text x="98.4" y="90.7" transform="rotate(-90 98.4 90.7)">CET</text>
<text x="101" y="90.7" transform="rotate(-90 101 90.7)">CP</text>
<text x="106" y="90.7" transform="rotate(-90 106 90.7)">MR</text>
<text x="111.2" y="90.4">GND</text>
<text x="125.1" y="90.7" transform="rotate(-90 125.1 90.7)">D0</text>
<text x="127.6" y="90.7" transform="rotate(-90 127.6 90.7)">D1</text>
<text x="130.2" y="90.7" transform="rotate(-90 130.2 90.7)">D2</text>
<text x="132.7" y="90.7" transform="rotate(-90 132.7 90.7)">D3</text>
<text x="137.8" y="90.7" transform="rotate(-90 137.8 90.7)">PE</text>
<text x="140.3" y="90.7" transform="rotate(-90 140.3 90.7)">CEP</text>
<text x="142.9" y="90.7" transform="rotate(-90 142.9 90.7)">CET</text>
<text x="145.4" y="90.7" transform="rotate(-90 145.4 90.7)">CP</text>
<text x="150.5" y="90.7" transform="rotate(-90 150.5 90.7)">MR</text>
<text x="155.7" y="90.4">GND</text>
<text x="202.6" y="90.7" transform="rotate(-90 202.6 90.7)">D0</text>
<text x="205.1" y="90.7" transform="rotate(-90 205.1 90.7)">D1</text>
<text x="207.6" y="90.7" transform="rotate(-90 207.6 90.7)">D2</text>
<text x="210.2" y="90.7" transform="rotate(-90 210.2 90.7)">D3</text>
<text x="215.3" y="90.7" transform="rotate(-90 215.3 90.7)">PE</text>
<text x="217.8" y="90.7" transform="rotate(-90 217.8 90.7)">CEP</text>
<text x="220.3" y="90.7" transform="rotate(-90 220.3 90.7)">CET</text>
<text x="222.9" y="90.7" transform="rotate(-90 222.9 90.7)">CP</text>
<text x="228" y="90.7" transform="rotate(-90 228 90.7)">MR</text>
<text x="233.1" y="90.4">GND</text>
<text x="247" y="90.7" transform="rotate(-90 247 90.7)">D0</text>
<text x="249.6" y="90.7" transform="rotate(-90 249.6 90.7)">D1</text>
<text x="252.1" y="90.7" transform="rotate(-90 252.1 90.7)">D2</text>
<text x="254.6" y="90.7" transform="rotate(-90 254.6 90.7)">D3</text>
<text x="259.7" y="90.7" transform="rotate(-90 259.7 90.7)">PE</text>
<text x="262.3" y="90.7" transform="rotate(-90 262.3 90.7)">CEP</text>
<text x="264.8" y="90.7" transform="rotate(-90 264.8 90.7)">CET</text>
<text x="267.3" y="90.7" transform="rotate(-90 267.3 90.7)">CP</text>
<text x="272.4" y="90.7" transform="rotate(-90 272.4 90.7)">MR</text>
<text x="277.6" y="90.4">GND</text>
<text x="262.2" y="104.3">+5V</text>
</g>
</svg>
